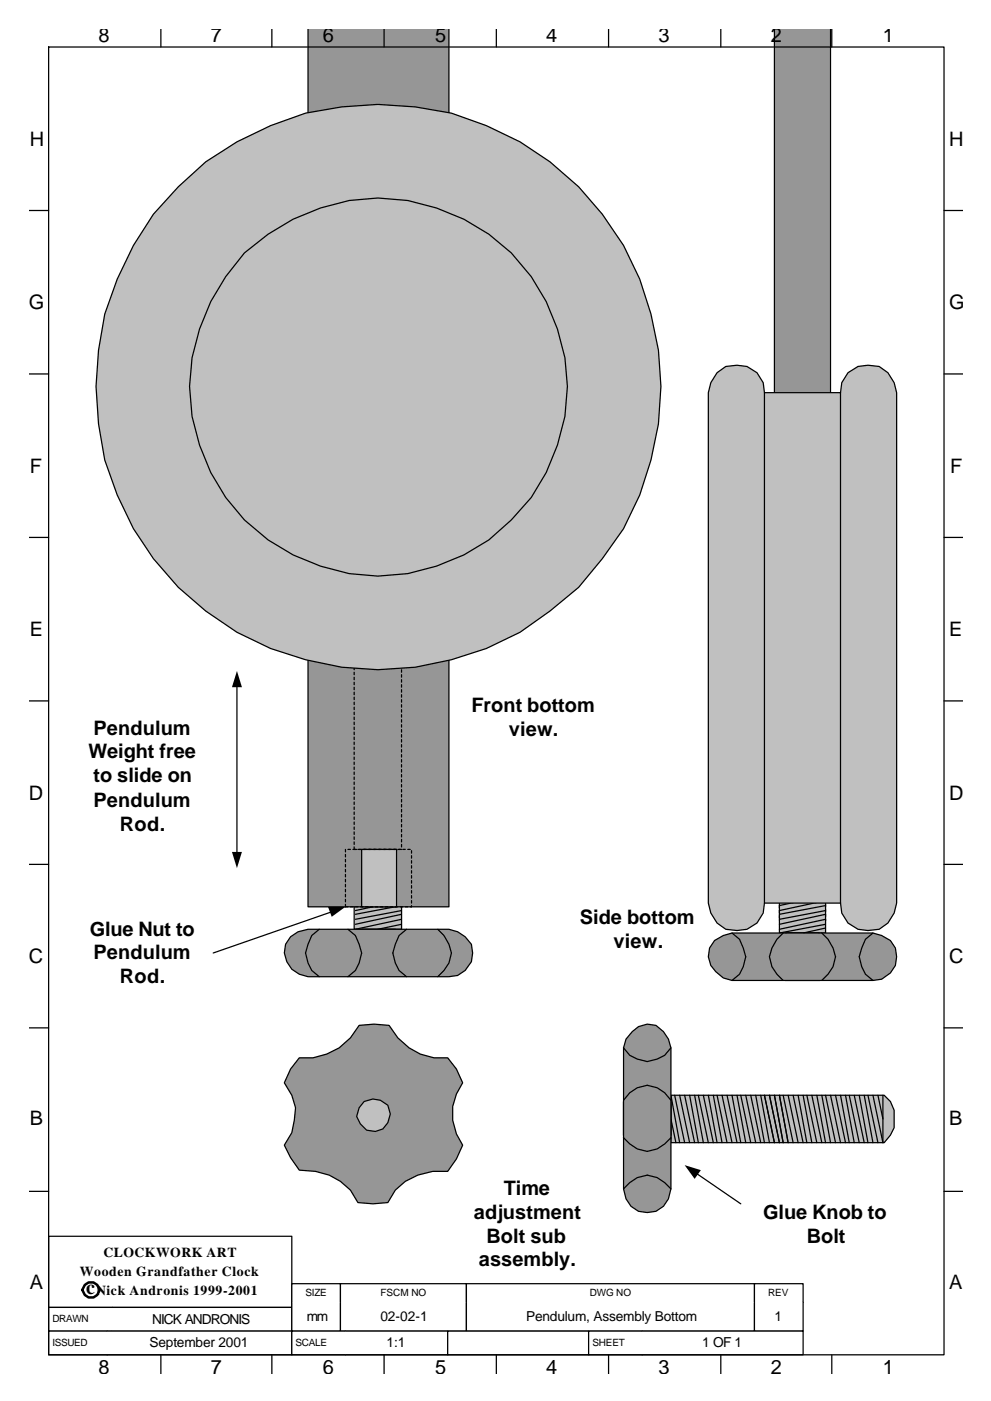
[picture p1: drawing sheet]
<svg xmlns="http://www.w3.org/2000/svg" width="210mm" height="297mm" viewBox="0 0 210 297" stroke-linecap="round" stroke-linejoin="round" font-family="sans-serif">
<path d="M10.3 262.1h51.6v15.1h-51.6z" fill-rule="evenodd" fill="#fff" stroke="#000" stroke-width=".26"/>
<path d="M61.9 272.2h10.3v3.9h-10.3z" fill-rule="evenodd" fill="#fff"/>
<path d="M61.9 276.1v-3.9h10.3v3.9" fill="none" stroke="#000" stroke-width=".26"/>
<path d="M72.2 272.2h26.8v3.9h-26.8z" fill-rule="evenodd" fill="#fff"/>
<path d="M72.2 276.1v-3.9h26.8v3.9" fill="none" stroke="#000" stroke-width=".26"/>
<path d="M99 272.2h61.1v3.9h-61.1z" fill-rule="evenodd" fill="#fff"/>
<path d="M99 276.1v-3.9h61.1v3.9" fill="none" stroke="#000" stroke-width=".26"/>
<path d="M160.1 272.2h10.3v3.9h-10.3z" fill-rule="evenodd" fill="#fff"/>
<path d="M160.1 276.1v-3.9h10.3v3.9" fill="none" stroke="#000" stroke-width=".26"/>
<path d="M10.3 277.2h13.5v5h-13.5z" fill-rule="evenodd" fill="#fff"/>
<path d="M23.8 277.2h-13.5v5h13.5" fill="none" stroke="#000" stroke-width=".26"/>
<path d="M23.8 277.2h38.1v5h-38.1z" fill-rule="evenodd" fill="#fff"/>
<path d="M23.8 277.2h38.1v5h-38.1" fill="none" stroke="#000" stroke-width=".26"/>
<path d="M61.9 276.1h10.3v6.1h-10.3z" fill-rule="evenodd" fill="#fff"/>
<path d="M61.9 276.1v6.1h10.3v-6.1" fill="none" stroke="#000" stroke-width=".26"/>
<path d="M72.2 276.1h26.8v6.1h-26.8z" fill-rule="evenodd" fill="#fff"/>
<path d="M72.2 276.1v6.1h26.8v-6.1" fill="none" stroke="#000" stroke-width=".26"/>
<path d="M99 276.1h61.1v6.1h-61.1z" fill-rule="evenodd" fill="#fff"/>
<path d="M99 276.1v6.1h61.1v-6.1" fill="none" stroke="#000" stroke-width=".26"/>
<path d="M160.1 276.1h10.3v6.1h-10.3z" fill-rule="evenodd" fill="#fff"/>
<path d="M160.1 276.1v6.1h10.3v-6.1" fill="none" stroke="#000" stroke-width=".26"/>
<path d="M10.3 282.2h12.5v5h-12.5z" fill-rule="evenodd" fill="#fff"/>
<path d="M22.8 282.2h-12.5v5h12.5" fill="none" stroke="#000" stroke-width=".26"/>
<path d="M22.8 282.2h39.1v5h-39.1z" fill-rule="evenodd" fill="#fff"/>
<path d="M22.8 282.2h39.1v5h-39.1" fill="none" stroke="#000" stroke-width=".26"/>
<path d="M61.9 282.2h11.4v5h-11.4z" fill-rule="evenodd" fill="#fff"/>
<path d="M73.3 282.2h-11.4v5h11.4" fill="none" stroke="#000" stroke-width=".26"/>
<path d="M73.3 282.2h21.7v5h-21.7z" fill-rule="evenodd" fill="#fff"/>
<path d="M73.3 282.2h21.7v5h-21.7" fill="none" stroke="#000" stroke-width=".26"/>
<path d="M95 282.2h29.9v5h-29.9z" fill-rule="evenodd" fill="#fff" stroke="#000" stroke-width=".26"/>
<path d="M124.9 282.2h11.4v5h-11.4z" fill-rule="evenodd" fill="#fff"/>
<path d="M136.3 282.2h-11.4v5h11.4" fill="none" stroke="#000" stroke-width=".26"/>
<path d="M136.3 282.2h34.1v5h-34.1z" fill-rule="evenodd" fill="#fff"/>
<path d="M136.3 282.2h34.1v5h-34.1" fill="none" stroke="#000" stroke-width=".26"/>
<path d="M63.5 224.3a13 13 0 0 0 12.7-6.9l3.2-.3 3.1 .3a12.7 12.7 0 0 0 12.5 6.9l1.8 2.4 1.4 2.9a10.9 10.9 0 0 0 0 13.2l-1.4 2.9-1.8 2.7a13.2 13.2 0 0 0-11.1 3.9l-1.6 2.7-3.2 .2-3.2-.2a11.6 11.6 0 0 0-9-6.6l-3.4-.3-1.9-2.7-1.3-2.6 1.6-2.6 .5-2.7 .3-2.6-.8-2.7-1.6-2.6 1.3-2.9z" fill-rule="evenodd" fill="#969696" stroke="#000" stroke-width=".26"/>
<path d="M142.3 232.2h45.3l1.3 1.3 .8 1.9v3.7l-.8 1.6-1.3 1.6h-45.3z" fill-rule="evenodd" fill="#c0c0c0" stroke="#000" stroke-width=".26"/>
<g fill="none" stroke="#000" stroke-width=".26">
<path d="M142.3 232.2l1.9 10.1M142.3 237.2l1.1 5.1M143.1 232.2l2.2 10.1M144.2 232.2l2.1 10.1M145.3 232.2l2.1 10.1M146.3 232.2l1.9 10.1M147.4 232.2l1.8 10.1M148.2 232.2l2.1 10.1M149.2 232.2l2.1 10.1M150.3 232.2l1.8 10.1M151.3 232.2l1.9 10.1M152.1 232.2l2.2 10.1"/>
<path d="M153.2 232.2l2.1 10.1M154.3 232.2l2.1 10.1M155.3 232.2l1.9 10.1M156.4 232.2l1.8 10.1M157.2 232.2l2.1 10.1M158.2 232.2l2.1 10.1M159.3 232.2l2.1 10.1M160.3 232.2l1.9 10.1M161.4 232.2l1.8 10.1M162.2 232.2l2.1 10.1M163.2 232.2l2.2 10.1M164.3 232.2l1.9 10.1"/>
<path d="M165.4 232.2l1.8 10.1M187.3 232.2v10.1"/>
</g>
<path d="M132.3 233.5h10v7.2h-10z" fill-rule="evenodd" fill="#c0c0c0" stroke="#000" stroke-width=".26"/>
<g fill="none" stroke="#000" stroke-width=".26">
<path d="M162.2 232.2l2.1 10.1M163.2 232.2l2.2 10.1M164.3 232.2l1.9 10.1M165.4 232.2l1.8 10.1M166.2 232.2l2.1 10.1M167.2 232.2l2.1 10.1M168.3 232.2l2.1 10.1M169.3 232.2l1.9 10.1M170.4 232.2l1.8 10.1M171.2 232.2l2.1 10.1M172.2 232.2l2.2 10.1M173.3 232.2l1.9 10.1"/>
<path d="M174.4 232.2l1.8 10.1M175.2 232.2l2.1 10.1M176.2 232.2l2.1 10.1M177.3 232.2l2.1 10.1M178.3 232.2l1.9 10.1M179.4 232.2l1.8 10.1M180.2 232.2l2.1 10.1M181.2 232.2l2.2 10.1M182.3 232.2l1.8 10.1M183.4 232.2l1.8 10.1M184.1 232.2l2.2 10.1M185.2 232.2l2.1 10.1"/>
<path d="M186.3 232.2l1 5"/>
</g>
<path d="M134.1 218.7a4.2 4.2 0 0 1 6.7 0l1 1.6 .5 1.9v29.9a5 5 0 0 1-5 5 5 5 0 0 1-5-5v-29.9l.5-1.9z" fill-rule="evenodd" fill="#969696" stroke="#000" stroke-width=".26"/>
<path d="M132.3 222.2l1.3 1.5 1.6 .8 2.1 .6 2.1-.6 1.6-.8 1.3-1.5M132.3 233.3l1.3-1.6a5.1 5.1 0 0 1 7.4 0l1.3 1.6M132.3 241.2l1.3 1.3a5.1 5.1 0 0 0 7.4 0l1.3-1.3M132.3 252.1l1.3-1.4a5.1 5.1 0 0 1 7.4 0l1.3 1.4" fill="none" stroke="#000" stroke-width=".26"/>
<path d="M77.3 233.5l1.8-.5 1.6 .3 1.6 1 .5 1.9-.5 1.8a3.3 3.3 0 0 1-5.8 .3l-.8-1.6 .5-1.8z" fill-rule="evenodd" fill="#c0c0c0" stroke="#000" stroke-width=".26"/>
<path d="M50.3 145.2v35.7M70.4 193.3l-25.2 8.8M147.9 248.9l9.3 6.3" fill="none" stroke="#000" stroke-width=".26"/>
<path d="M50.3 142.3l1 3.4h-2.1zM49.2 180.6h2.1l-1 3.5zM69.6 192.3h3.7l-2.9 2.1zM145.3 247l3.4 1.1-1.3 1.8z" fill="#000"/>
<path d="M75.1 151.5l1.6-1.3 1.6-.8h3.7l1.9 .8 1.3 1.3v45.5h-10.1z" fill-rule="evenodd" fill="#c0c0c0" stroke="#000" stroke-width=".26"/>
<g fill="none" stroke="#000" stroke-width=".26">
<path d="M75.1 152h10.1M85.2 179.8l-9.8 2.1M85.2 179l-9.8 1.9M85.2 178l-9.8 1.8M85.2 176.9l-9.8 2.1M85.2 175.9l-9.8 2.1M85.2 174.8l-9.8 2.1M85.2 174l-9.8 1.9M85.2 172.9l-9.8 1.9M85.2 171.9l-9.8 2.1M85.2 194.9l-9.8 2.1M85.2 193.9l-9.8 2.1"/>
<path d="M85.2 193.1l-9.8 1.8M85.2 192l-9.8 1.9M85.2 190.9l-9.8 2.2M85.2 189.9l-9.8 2.1M85.2 188.8l-9.8 2.1M85.2 188l-9.8 1.9M85.2 187l-9.8 1.8M85.2 185.9l-9.8 2.1M85.2 184.9l-9.8 2.1M85.2 183.8l-9.8 2.1M85.2 183l-9.8 1.9M85.2 181.9l-9.8 1.9"/>
<path d="M85.2 180.9l-9.8 2.1M85.2 196l-5 1"/>
</g>
<path d="M76.7 197h7.2v9.8h-7.2z" fill-rule="evenodd" fill="#c0c0c0" stroke="#000" stroke-width=".26"/>
<g fill="none" stroke="#000" stroke-width=".26">
<path d="M80.2 152l-4.8 .8M85.2 160l-9.8 1.8M85.2 158.9l-9.8 2.1M85.2 157.9l-9.8 2.1M85.2 156.8l-9.8 2.1M85.2 156l-9.8 1.9M85.2 155l-9.8 1.8M85.2 153.9l-9.8 2.1M85.2 152.8l-9.8 2.2M85.2 152l-9.8 1.9M85.2 174.8l-9.8 2.1M85.2 174l-9.8 1.9"/>
<path d="M85.2 172.9l-9.8 1.9M85.2 171.9l-9.8 2.1M85.2 170.8l-9.8 2.1M85.2 170l-9.8 1.9M85.2 169l-9.8 1.8M85.2 167.9l-9.8 2.1M85.2 166.9l-9.8 2.1M85.2 165.8l-9.8 2.1M85.2 165l-9.8 1.9M85.2 164l-9.8 1.8M85.2 162.9l-9.8 2.1M85.2 161.8l-9.8 2.2"/>
<path d="M85.2 161l-9.8 1.9"/>
</g>
<path d="M65.4 6.2h29.8v186.1h-29.8z" fill-rule="evenodd" fill="#969696" stroke="#000" stroke-width=".26"/>
<path d="M76.7 180.1h7.4v12.2h-7.4z" fill-rule="evenodd" fill="#c0c0c0" stroke="#000" stroke-width=".26"/>
<g fill="none" stroke="#000" stroke-width=".26">
<path d="M75.1 130.9v.5M75.1 131.9v.6M75.1 133v.5M75.1 134.1v.5M75.1 135.1v.5M75.1 136.2v.5M75.1 137.2v.6M75.1 138.3v.5M75.1 139.3v.6M75.4 130.1h-.3v.3M75.9 130.1h.6M77 130.1h.5"/>
<path d="M78.1 130.1h.5M79.1 130.1h.5M80.2 130.1h.5M81.2 130.1h.6M82.3 130.1h.5M83.3 130.1h.6M84.4 130.1h.5M85.2 130.4v.5M85.2 131.4v.5M85.2 132.5v.5M85.2 133.5v.6M85.2 134.6v.5"/>
<path d="M85.2 135.6v.6M85.2 136.7v.5M85.2 137.8v.5M85.2 138.8v.5M85.2 139.9v.5M75.1 140.4v.5M75.1 141.5v.5M75.1 142.5v.6M75.1 143.6v.5M75.1 144.6v.6M75.1 145.7v.5M75.1 146.8v.5"/>
<path d="M75.1 147.8v.5M75.1 148.9v.5M75.1 149.9v.6M75.1 151v.5M75.1 152v.6M75.1 153.1v.5M75.1 154.2v.5M75.1 155.2v.6M75.1 156.3v.5M75.1 157.3v.6M75.1 158.4v.5M75.1 159.5v.5"/>
<path d="M85.2 140.9v.6M85.2 142v.5M85.2 143.1v.5M85.2 144.1v.5M85.2 145.2v.5M85.2 146.2v.6M85.2 147.3v.5M85.2 148.3v.6M85.2 149.4v.5M85.2 150.5v.5M85.2 151.5v.5M85.2 152.6v.5"/>
<path d="M85.2 153.6v.6M85.2 154.7v.5M85.2 155.8v.5M85.2 156.8v.5M85.2 157.9v.5M85.2 158.9v.6M85.2 160v.5M75.1 160.5v.5M75.1 161.6v.5M75.1 162.6v.6M75.1 163.7v.5M75.1 164.7v.6"/>
<path d="M75.1 165.8v.5M75.1 166.9v.5M75.1 167.9v.6M75.1 169v.5M75.1 170v.6M75.1 171.1v.5M75.1 172.2v.5M75.1 173.2v.5M75.1 174.3v.5M75.1 175.3v.6M75.1 176.4v.5M75.1 177.4v.6"/>
<path d="M75.1 178.5v.5M75.1 179.6v.5M85.2 161v.6M85.2 162.1v.5M85.2 163.2v.5M85.2 164.2v.5M85.2 165.3v.5M85.2 166.3v.6M85.2 167.4v.5M85.2 168.5v.5M85.2 169.5v.5M85.2 170.6v.5"/>
<path d="M85.2 171.6v.6M85.2 172.7v.5M85.2 173.7v.6M85.2 174.8v.5M85.2 175.9v.5M85.2 176.9v.5M85.2 178v.5M85.2 179v.6M73.3 191.7v.6h.5M73.3 180.1v.5M73.3 181.2v.5M73.3 182.2v.5"/>
<path d="M73.3 183.3v.5M73.3 184.3v.6M73.3 185.4v.5M73.3 186.4v.6M73.3 187.5v.5M73.3 188.6v.5M73.3 189.6v.5M73.3 190.7v.5M73.8 180.1h.5M74.3 192.3h.6M74.9 180.1h.8M75.4 192.3h.5"/>
<path d="M75.9 180.1h.8M76.5 192.3h.5M77 180.1h.8M77.5 192.3h.6M78.1 180.1h.7M78.6 192.3h.5M79.1 180.1h.8M79.6 192.3h.6M80.2 180.1h.8M80.7 192.3h.5M81.2 180.1h.8M81.8 192.3h.5"/>
<path d="M82.3 180.1h.8M82.8 192.3h.5M83.3 180.1h.8M83.9 192.3h.5M84.4 180.1h.8M84.9 192.3h.6M85.5 180.1h.5M86 192.3h.5M86.5 180.1h.5M87.3 192v.3h-.3M87.3 180.4v.5M87.3 181.4v.5"/>
<path d="M87.3 182.5v.5M87.3 183.5v.6M87.3 184.6v.5M87.3 185.6v.6M87.3 186.7v.5M87.3 187.8v.5M87.3 188.8v.6M87.3 189.9v.5M87.3 190.9v.6"/>
</g>
<g fill="#c0c0c0" stroke="#000" stroke-width=".26">
<path d="M37.8 39.6l5.9-5.3 6.6-4.2 7.1-3.5 7.4-2.6a65.6 65.6 0 0 1 31 0 60.5 60.5 0 0 1 36.5 28 60.9 60.9 0 0 1 3.4 53l-3.4 7.1-4.5 6.3-5 6.1-6.1 5.1-6.4 4.5a60.9 60.9 0 0 1-52.9 3.4 58.9 58.9 0 0 1-32.5-32.5l-2.7-7.5a65.6 65.6 0 0 1 0-30.9l2.7-7.4 3.4-7.2 4.2-6.6z" fill-rule="evenodd"/>
<path d="M51.9 53.6a43.4 43.4 0 0 1 28.3-11.6 40.9 40.9 0 0 1 32.5 16.6 42.7 42.7 0 0 1 7.7 23.3 40.5 40.5 0 0 1-22 35.8 38.5 38.5 0 0 1-30.4 2.3 38.9 38.9 0 0 1-25.7-25.6 36.8 36.8 0 0 1 0-24.6l2.4-5.9 3.2-5.3z" fill-rule="evenodd"/>
</g>
<path d="M61.6 198.6l1.6-1 2.2-.6h29.8l1.9 .6 1.6 1 1.3 1.6a5 5 0 0 1-4.8 6.9h-29.8a5.4 5.4 0 0 1-4.8-6.9z" fill-rule="evenodd" fill="#969696" stroke="#000" stroke-width=".26"/>
<path d="M67.7 197l-1.6 1.3-.7 1.9-.6 1.9 .6 2.1 .7 1.6 1.6 1.3M73.8 197l1.6 1.3 .8 1.9 .5 1.9-.5 2.1-.8 1.6-1.6 1.3M86.3 197l-1.6 1.3-.8 1.9-.6 1.9 .6 2.1 .8 1.6 1.6 1.3M92.9 197l1.3 1.3 1 1.9 .6 1.9-.6 2.1-1 1.6-1.3 1.3" fill="none" stroke="#000" stroke-width=".26"/>
<path d="M164.3 6.2h11.9v181h-11.9z" fill-rule="evenodd" fill="#969696" stroke="#000" stroke-width=".26"/>
<g fill="none" stroke="#000" stroke-width=".26">
<path d="M165.4 145.4v.6M165.4 146.5v.5M165.4 147.5v.6M165.4 148.6v.5M165.4 149.7v.5M165.4 150.7v.6M165.4 151.8v.5M165.4 152.8v.6M165.4 153.9v.5M165.4 155v.5M165.4 156v.5M165.4 157.1v.5"/>
<path d="M165.4 158.1v.6M165.4 159.2v.5M165.6 145.2h.6M166.7 145.2h.5M167.7 145.2h.6M168.8 145.2h.5M169.9 145.2h.5M170.9 145.2h.5M172 145.2h.5M173 145.2h.6M174.1 145.2h.5M175.2 145.2v.5"/>
<path d="M175.2 146.2v.6M175.2 147.3v.5M175.2 148.3v.6M175.2 149.4v.5M175.2 150.5v.5M175.2 151.5v.5M175.2 152.6v.5M175.2 153.6v.6M175.2 154.7v.5M175.2 155.8v.5M175.2 156.8v.5M175.2 157.9v.5"/>
<path d="M175.2 158.9v.6M175.2 160v.5M165.4 160.2v.6M165.4 161.3v.5M165.4 162.4v.5M165.4 163.4v.6M165.4 164.5v.5M165.4 165.5v.6M165.4 166.6v.5M165.4 167.7v.5M165.4 168.7v.5M165.4 169.8v.5"/>
<path d="M165.4 170.8v.6M165.4 171.9v.5M165.4 172.9v.6M165.4 174v.5M165.4 175.1v.5M165.4 176.1v.6M165.4 177.2v.5M165.4 178.2v.6M165.4 179.3v.5M175.2 161v.6M175.2 162.1v.5M175.2 163.2v.5"/>
<path d="M175.2 164.2v.5M175.2 165.3v.5M175.2 166.3v.6M175.2 167.4v.5M175.2 168.5v.5M175.2 169.5v.5M175.2 170.6v.5M175.2 171.6v.6M175.2 172.7v.5M175.2 173.7v.6M175.2 174.8v.5M175.2 175.9v.5"/>
<path d="M175.2 176.9v.5M175.2 178v.5M175.2 179v.6M165.4 195.2h.5M165.4 180.4v.5M165.4 181.4v.5M165.4 182.5v.5M165.4 183.5v.6M165.4 184.6v.5M165.4 185.6v.6M165.4 186.7v.5M165.4 187.8v.5"/>
<path d="M165.4 188.8v.6M165.4 189.9v.5M165.4 190.9v.6M165.4 192v.5M165.4 193.1v.5M165.4 194.1v.5M166.4 195.2h.6M167.5 195.2h.5M168.5 195.2h.6M169.6 195.2h.5M170.7 195.2h.5M171.7 195.2h.5"/>
<path d="M172.8 195.2h.5M173.8 195.2h.6M175.2 194.9v.3h-.3M175.2 180.1v.5M175.2 181.2v.5M175.2 182.2v.5M175.2 183.3v.5M175.2 184.3v.6M175.2 185.4v.5M175.2 186.4v.6M175.2 187.5v.5M175.2 188.6v.5"/>
<path d="M175.2 189.6v.5M175.2 190.7v.5M175.2 191.7v.6M175.2 192.8v.5M175.2 193.9v.5"/>
</g>
<path d="M165.4 152.6l1.3-1.3 1.6-.8h3.9l1.6 .8 1.4 1.3v45.2h-9.8z" fill-rule="evenodd" fill="#c0c0c0" stroke="#000" stroke-width=".26"/>
<g fill="none" stroke="#000" stroke-width=".26">
<path d="M165.4 152.8h9.8M175.2 179.8l-9.8 2.1M175.2 179l-9.8 1.9M175.2 178l-9.8 1.8M175.2 176.9l-9.8 2.1M175.2 175.9l-9.8 2.1M175.2 174.8l-9.8 2.1M175.2 174l-9.8 1.9M175.2 172.9l-9.8 1.9M175.2 196l-9.8 1.8M175.2 194.9l-9.8 2.1M175.2 193.9l-9.8 2.1"/>
<path d="M175.2 193.1l-9.8 1.8M175.2 192l-9.8 1.9M175.2 190.9l-9.8 2.2M175.2 189.9l-9.8 2.1M175.2 188.8l-9.8 2.1M175.2 188l-9.8 1.9M175.2 187l-9.8 1.8M175.2 185.9l-9.8 2.1M175.2 184.9l-9.8 2.1M175.2 183.8l-9.8 2.1M175.2 183l-9.8 1.9M175.2 181.9l-9.8 1.9"/>
<path d="M175.2 180.9l-9.8 2.1M175.2 196.8l-4.8 1"/>
</g>
<path d="M166.7 197.8h7.1v10.1h-7.1z" fill-rule="evenodd" fill="#c0c0c0" stroke="#000" stroke-width=".26"/>
<g fill="none" stroke="#000" stroke-width=".26">
<path d="M170.4 152.8l-5 1.1M175.2 160l-9.8 1.8M175.2 158.9l-9.8 2.1M175.2 157.9l-9.8 2.1M175.2 156.8l-9.8 2.1M175.2 156l-9.8 1.9M175.2 155l-9.8 1.8M175.2 153.9l-9.8 2.1M175.2 152.8l-9.8 2.2M175.2 175.9l-9.8 2.1M175.2 174.8l-9.8 2.1M175.2 174l-9.8 1.9"/>
<path d="M175.2 172.9l-9.8 1.9M175.2 171.9l-9.8 2.1M175.2 170.8l-9.8 2.1M175.2 170l-9.8 1.9M175.2 169l-9.8 1.8M175.2 167.9l-9.8 2.1M175.2 166.9l-9.8 2.1M175.2 165.8l-9.8 2.1M175.2 165l-9.8 1.9M175.2 164l-9.8 1.8M175.2 162.9l-9.8 2.1M175.2 161.8l-9.8 2.2"/>
<path d="M175.2 161l-9.8 1.9"/>
</g>
<path d="M151.6 199.4l1.9-1.1 1.8-.5h29.9l1.9 .5 1.8 1.1a5 5 0 0 1 1 5.5 5 5 0 0 1-4.7 3h-29.9a6.2 6.2 0 0 1-5-5.1l.2-1.8z" fill-rule="evenodd" fill="#969696" stroke="#000" stroke-width=".26"/>
<path d="M155.3 197.8l1.6 1.3 .8 1.9 .5 1.8-.5 2.2-.8 1.6-1.6 1.3M166.2 197.8l-1.4 1.3-1 1.9-.6 1.8 .6 2.2 1 1.6 1.4 1.3M174.4 197.8l1.3 1.3 1 1.9 .6 1.8-.6 2.2-1 1.6-1.3 1.3M185.2 197.8l-1.6 1.3-.8 1.9-.5 1.8 .5 2.2 .8 1.6 1.6 1.3" fill="none" stroke="#000" stroke-width=".26"/>
<path d="M152.1 79l1.9-1.3 2.4-.3a5.5 5.5 0 0 1 5.8 5.9h16.1a5.5 5.5 0 0 1 5.8-5.9l2.4 .3 1.9 1.3 1.3 2.1 .5 2.2v108.2l-.5 2.1-1.3 2.1-1.9 1.3-2.4 .3a5.5 5.5 0 0 1-5.8-5.8h-16.1a5.5 5.5 0 0 1-5.8 5.8l-2.4-.3-1.9-1.3-1.3-2.1-.5-2.1v-108.2l.5-2.2z" fill-rule="evenodd" fill="#c0c0c0" stroke="#000" stroke-width=".26"/>
<path d="M162.2 83.3v108.2M178.3 83.3v108.2" fill="none" stroke="#000" stroke-width=".26"/>
<path d="M200.3 252.6h4z" fill="#fff"/>
<g fill="none" stroke="#000" stroke-width=".26">
<path d="M10.3 10h190v277.2h-190zM34.1 6.2v3.8M57.7 6.2v3.8M81.5 6.2v3.8M105.3 6.2v3.8M129.1 6.2v3.8M152.9 6.2v3.8M176.5 6.2v3.8M6.3 44.6h4M200.3 44.6h4M6.3 79.3h4M200.3 79.3h4"/>
<path d="M6.3 113.9h4M200.3 113.9h4M6.3 148.6h4M200.3 148.6h4M6.3 183.3h4M200.3 183.3h4M6.3 217.9h4M200.3 217.9h4M6.3 252.6h4M200.3 252.6h4M34.1 287.2v4.1M57.7 287.2v4.1"/>
<path d="M81.5 287.2v4.1M105.3 287.2v4.1M129.1 287.2v4.1M152.9 287.2v4.1M176.5 287.2v4.1"/>
</g>
<path d="M18 272.4l.8-.5h1l.8 .5 .6 1.1-.6 1-.8 .6h-1l-.8-.6-.5-1z" fill="none" stroke="#000" stroke-width=".53"/>
<g font-size="4.2">
<text x="20.9" y="8.9">8</text>
<text x="44.7" y="8.9">7</text>
<text x="68.5" y="8.9">6</text>
<text x="92.3" y="8.9">5</text>
<text x="115.9" y="8.9">4</text>
<text x="139.7" y="8.9">3</text>
<text x="163.5" y="8.9">2</text>
<text x="187.3" y="8.9">1</text>
<text x="6.3" y="30.9">H</text>
<text x="201.3" y="30.9">H</text>
<text x="6.1" y="65.5">G</text>
<text x="201.3" y="65.5">G</text>
<text x="6.3" y="100.2">F</text>
<text x="201.6" y="100.2">F</text>
<text x="6.3" y="134.8">E</text>
<text x="201.3" y="134.8">E</text>
<text x="19.8" y="155.8">Pendulum</text>
<text x="100" y="151">Front bottom</text>
<text x="18.8" y="160.8">Weight free</text>
<text x="107.9" y="156">view.</text>
<text x="19.8" y="165.8">to slide on</text>
<text x="6.1" y="169.5">D</text>
<text x="19.8" y="171.1">Pendulum</text>
<text x="201.3" y="169.5">D</text>
<text x="25.4" y="176.1">Rod.</text>
<text x="123" y="196">Side bottom</text>
<text x="19" y="198.3">Glue Nut to</text>
<text x="19.8" y="203.4">Pendulum</text>
<text x="130.2" y="201">view.</text>
<text x="6.1" y="204.2">C</text>
<text x="25.4" y="208.4">Rod.</text>
<text x="201.3" y="204.2">C</text>
<text x="6.3" y="238.6">B</text>
<text x="201.3" y="238.6">B</text>
<text x="106.9" y="253.4">Time</text>
<text x="100.5" y="258.4">adjustment</text>
<text x="103.2" y="263.4">Bolt sub</text>
<text x="161.9" y="258.4">Glue Knob to</text>
<text x="171.2" y="263.4">Bolt</text>
<text x="101.6" y="268.5">assembly.</text>
<text x="6.3" y="273.2">A</text>
<text x="18.3" y="274.3">c</text>
<text x="201.3" y="273.2">A</text>
<text x="20.9" y="291.2">8</text>
<text x="44.7" y="291.2">7</text>
<text x="68.5" y="291.2">6</text>
<text x="92.3" y="291.2">5</text>
<text x="115.9" y="291.2">4</text>
<text x="139.7" y="291.2">3</text>
<text x="163.5" y="291.2">2</text>
<text x="187.3" y="291.2">1</text>
</g>
<g font-size="2.9">
<text x="22" y="266.6">CLOCKWORK ART</text>
<text x="16.9" y="270.6">Wooden Grandfather Clock</text>
<text x="20.4" y="274.5">Nick Andronis 1999-2001</text>
<text x="32.3" y="280.6">NICK ANDRONIS</text>
<text x="65.1" y="280.1">mm</text>
<text x="80.7" y="280.1">02-02-1</text>
<text x="111.7" y="280.1">Pendulum, Assembly Bottom</text>
<text x="164.3" y="280.1">1</text>
<text x="31.7" y="285.7">September 2001</text>
<text x="82" y="285.7">1:1</text>
<text x="149" y="285.7">1 OF 1</text>
</g>
<g font-size="2.1">
<text x="64.8" y="274.8">SIZE</text>
<text x="80.7" y="274.8">FSCM NO</text>
<text x="125.1" y="274.8">DWG NO</text>
<text x="163" y="274.8">REV</text>
<text x="11.1" y="280.4">DRAWN</text>
<text x="11.1" y="285.4">ISSUED</text>
<text x="62.7" y="285.4">SCALE</text>
<text x="125.7" y="285.4">SHEET</text>
</g>
</svg>
